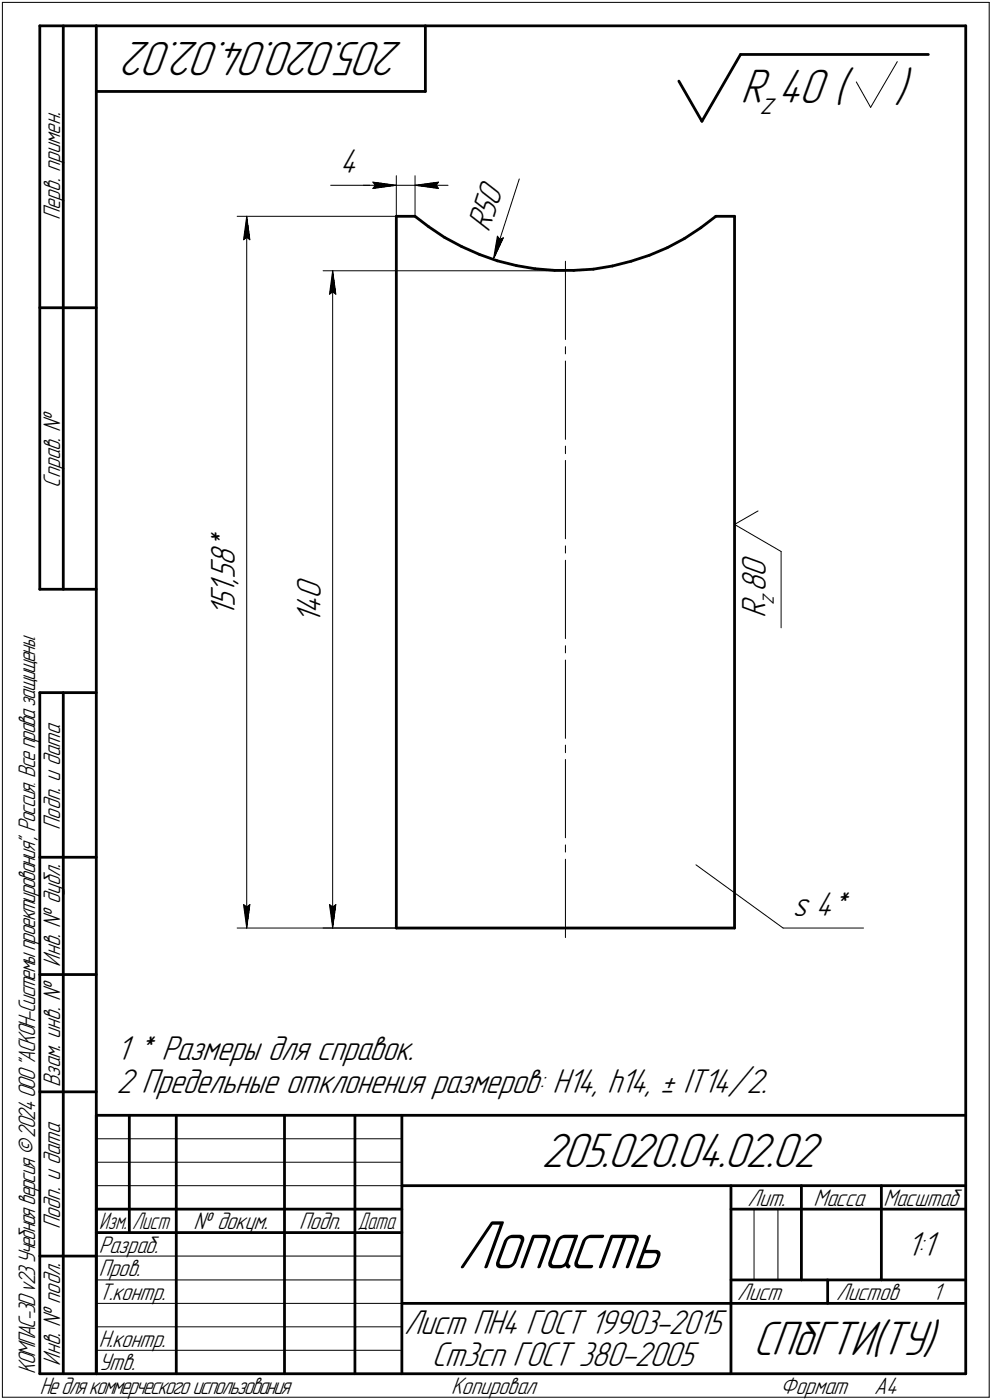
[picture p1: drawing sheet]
<svg xmlns="http://www.w3.org/2000/svg" width="211mm" height="298mm" viewBox="0 0 211 298" stroke-linecap="round" stroke-linejoin="round" font-family="sans-serif">
<g fill="none" stroke="#000" stroke-width=".59">
<path d="M8.5 5.5v120zM8.5 5.5h12zM13.5 5.5v120zM20.5 5.5v287zM20.5 5.5h185zM20.5 19.5h70zM90.5 5.5v14zM144.4 17.3l5 8.5zM157.6 11.6l-8.2 14.2zM157.6 11.6h39.9zM205.5 5.5v287zM84.3 46.1h4z"/>
<path d="M84.3 46.1v151.5zM88.3 46.1l2.9 2.2zM91.2 48.3l3.4 2.2zM94.6 50.5l3.6 2zM98.2 52.5l3.8 1.7zM102 54.2l3.8 1.3zM105.8 55.5l4.1 1.1zM109.9 56.6l4 .6zM113.9 57.2l4.1 .4zM118 57.6h4.1zM122.1 57.6l4.1-.3zM126.2 57.3l4.1-.7z"/>
<path d="M130.3 56.6l4-1zM134.3 55.6l3.9-1.2zM138.2 54.4l3.8-1.7zM142 52.7l3.6-1.9zM145.6 50.8l3.5-2.3zM149.1 48.5l3.2-2.4zM152.3 46.1h4zM156.3 46.1v151.5zM8.5 65.5h12zM8.5 125.5h12zM8.5 147.5v145zM8.5 147.5h12z"/>
<path d="M13.5 147.5v145zM8.5 182.5h12zM84.3 197.6h72zM8.5 207.5h12zM8.5 232.5h12zM20.5 237.5h185zM20.5 237.5v55zM27.5 237.5v25zM37.5 237.5v55zM60.5 237.5v55zM75.5 237.5v55zM85.5 237.5v55z"/>
<path d="M20.5 257.5h65zM85.5 252.5h120zM155.5 252.5v40zM155.5 257.5h15zM170.5 252.5v20zM170.5 257.5h35zM187.5 252.5v20zM8.5 267.5h12zM20.5 262.5h65zM85.5 277.5h70zM155.5 277.5h50zM155.5 272.5h50z"/>
<path d="M176.1 272.5v5zM8.5 292.5h12zM20.5 292.5h185z"/>
</g>
<g fill="none" stroke="#000" stroke-width=".21">
<path d="M.5 .5v297zM.5 .5h210zM182.2 17.4l3.1 5.5zM190.9 13.1l-5.6 9.8zM210.5 .5v297zM70.4 39.5h8.9zM77.3 39.5h7zM79.3 39.5h5zM79.3 38.8l5 .7zM79.3 38.8l.5 .7zM79.8 39.5l-.5 .6zM84.3 37.4v8.7z"/>
<path d="M84.3 39.5h4zM88.3 37.4v8.7zM88.3 39.5l5 .6zM88.3 39.5l5-.7zM88.3 39.5h7zM92.8 39.5l.5 .6zM93.3 38.8l-.5 .7zM110.5 38.1l-5.5 17.1zM50.5 46.1h33.8zM51.8 51.1l.7-.6zM52.5 46.1l.7 5zM52.5 50.5l.7 .6z"/>
<path d="M52.5 46.1l-.7 5zM52.5 46.1v151.5zM68.7 57.7h51.6zM70.8 57.7l.7 5zM70.8 57.7l-.7 5zM70.8 57.7v139.9zM79.3 40.1l5-.6zM105.8 50.3l-.8 4.9zM105.8 50.3l.5 .7zM106.3 51l.8-.4zM107.1 50.6l-2.1 4.6zM120.3 55.6v16.7z"/>
<path d="M70.1 62.7l.7-.6zM70.8 62.1l.7 .6zM120.3 73.8v1.6zM120.3 76.9v16.7zM120.3 95v1.6zM120.3 98v16.7zM120.3 116.2v1.6zM120.3 119.3v16.7zM156.3 111.7l5-2.9zM156.3 111.7l9.9 5.7zM166.2 117.4v16.3zM120.3 137.5v1.5z"/>
<path d="M120.3 140.5v16.7zM120.3 158.7v1.6zM120.3 161.7v16.7zM120.3 179.9v1.5zM50.5 197.6h33.8zM51.8 192.6l.7 5zM51.8 192.6l.7 .5zM52.5 193.1l.7-.5zM53.2 192.6l-.7 5zM68.7 197.6h15.6zM70.1 192.6l.7 5zM70.1 192.6l.7 .5z"/>
<path d="M70.8 193.1l.7-.5zM71.5 192.6l-.7 5zM120.3 183v16.6zM148.1 184.1l18.5 13.5zM166.6 197.6h17.1zM20.5 247.5h65zM20.5 252.5h65zM20.5 242.5h65zM160.4 257.5v15zM165.5 257.5v15zM20.5 267.5h65zM20.5 272.5h65z"/>
<path d="M20.5 277.5h65zM.5 297.5h210zM20.5 282.5h65zM20.5 287.5h65z"/>
</g>
<g fill="#fff" stroke="#fff" stroke-width=".21">
<path d="M24.8 220h63zM24.8 220.1h63zM24.8 220.2h63zM24.8 220.3h63zM24.8 220.4h63zM24.8 220.5h63zM24.8 220.6h63zM24.8 220.6h63zM24.8 220.7h63zM24.8 220.8h63zM24.8 220.9h63zM24.8 221h63zM24.8 221.1h63zM24.8 221.1h63zM24.8 221.2h63zM24.8 221.3h63zM24.8 221.4h63zM24.8 221.5h63zM24.8 221.6h63zM24.8 221.7h63zM24.8 221.7h63zM24.8 221.8h63zM24.8 221.9h63zM24.8 222h63zM24.8 222.1h63zM24.8 222.2h63zM24.8 222.2h63zM24.8 222.3h63zM24.8 222.4h63zM24.8 222.5h63zM24.8 222.6h63zM24.8 222.7h63zM24.8 222.8h63zM24.8 222.8h63zM24.8 222.9h63zM24.8 223h63zM24.8 223.1h63zM24.8 223.2h63zM24.8 223.3h63zM24.8 223.4h63zM24.8 223.4h63zM24.8 223.5h63zM24.8 223.6h63zM24.8 223.7h63zM24.8 223.8h63zM24.8 223.9h63zM24.8 223.9h63zM24.8 224h63zM24.8 224.1h63zM24.8 224.2h63zM24.8 224.3h63zM24.8 224.4h63zM24.8 224.5h63zM24.8 224.5h63zM24.8 224.6h63zM24.8 224.7h63zM24.8 224.8h63zM24.8 224.9h63zM24.8 225h63zM24.8 225h63zM24.8 225.1h63zM24.8 225.2h63zM24.8 225.3h63zM24.8 225.4h63zM24.8 225.5h63zM24.8 225.6h63zM24.8 225.6h63zM24.8 225.7h63zM24.8 225.8h63zM24.8 225.9h63zM24.8 226h63zM24.8 226.1h63zM24.8 226.1h63zM24.8 226.2h63zM24.8 226.3h63zM24.8 226.4h63zM24.8 226.5h63zM24.8 226.6h63zM24.8 226.7h63zM24.8 226.7h63zM24.8 226.8h63zM24.8 226.9h63zM24.8 227h63zM24.8 227.1h63zM24.8 227.2h63z"/>
<path d="M24.8 227.2h138.1zM24.8 227.3h138.1zM24.8 227.4h138.1zM24.8 227.5h138.1zM24.8 227.6h138.1zM24.8 227.7h138.1zM24.8 227.8h138.1zM24.8 227.8h138.1zM24.8 227.9h138.1zM24.8 228h138.1zM24.8 228.1h138.1zM24.8 228.2h138.1zM24.8 228.3h138.1zM24.8 228.3h138.1zM24.8 228.4h138.1zM24.8 228.5h138.1zM24.8 228.6h138.1zM24.8 228.7h138.1zM24.8 228.8h138.1zM24.8 228.9h138.1zM24.8 228.9h138.1zM24.8 229h138.1zM24.8 229.1h138.1zM24.8 229.2h138.1zM24.8 229.3h138.1zM24.8 229.4h138.1zM24.8 229.4h138.1zM24.8 229.5h138.1zM24.8 229.6h138.1zM24.8 229.7h138.1zM24.8 229.8h138.1zM24.8 229.9h138.1zM24.8 230h138.1zM24.8 230h138.1zM24.8 230.1h138.1zM24.8 230.2h138.1zM24.8 230.3h138.1zM24.8 230.4h138.1zM24.8 230.5h138.1zM24.8 230.5h138.1zM24.8 230.6h138.1zM24.8 230.7h138.1zM24.8 230.8h138.1zM24.8 230.9h138.1zM24.8 231h138.1zM24.8 231.1h138.1zM24.8 231.1h138.1zM24.8 231.2h138.1zM24.8 231.3h138.1zM24.8 231.4h138.1zM24.8 231.5h138.1zM24.8 231.6h138.1zM24.8 231.6h138.1zM24.8 231.7h138.1zM24.8 231.8h138.1zM24.8 231.9h138.1zM24.8 232h138.1zM24.8 232.1h138.1zM24.8 232.2h138.1zM24.8 232.2h138.1zM24.8 232.3h138.1zM24.8 232.4h138.1zM24.8 232.5h138.1zM24.8 232.6h138.1zM24.8 232.7h138.1zM24.8 232.7h138.1zM24.8 232.8h138.1zM24.8 232.9h138.1zM24.8 233h138.1zM24.8 233.1h138.1zM24.8 233.2h138.1zM24.8 233.3h138.1zM24.8 233.3h138.1zM24.8 233.4h138.1zM24.8 233.5h138.1zM24.8 233.6h138.1zM24.8 233.7h138.1zM24.8 233.8h138.1zM24.8 233.8h138.1zM24.8 233.9h138.1zM24.8 234h138.1zM24.8 234.1h138.1zM24.8 234.2h138.1zM24.8 234.3h138.1z"/>
<path d="M168.7 189.5h13zM168.7 189.6h13zM168.7 189.7h13zM168.7 189.7h13zM168.7 189.8h13zM168.7 189.9h13zM168.7 190h13zM168.7 190.1h13zM168.7 190.2h13zM168.7 190.2h13zM168.7 190.3h13zM168.7 190.4h13zM168.7 190.5h13zM168.7 190.6h13zM168.7 190.7h13zM168.7 190.8h13zM168.7 190.8h13zM168.7 190.9h13zM168.7 191h13zM168.7 191.1h13zM168.7 191.2h13zM168.7 191.3h13zM168.7 191.3h13zM168.7 191.4h13zM168.7 191.5h13zM168.7 191.6h13zM168.7 191.7h13zM168.7 191.8h13zM168.7 191.9h13zM168.7 191.9h13zM168.7 192h13zM168.7 192.1h13zM168.7 192.2h13zM168.7 192.3h13zM168.7 192.4h13zM168.7 192.4h13zM168.7 192.5h13zM168.7 192.6h13zM168.7 192.7h13zM168.7 192.8h13zM168.7 192.9h13zM168.7 193h13zM168.7 193h13zM168.7 193.1h13zM168.7 193.2h13zM168.7 193.3h13zM168.7 193.4h13zM168.7 193.5h13zM168.7 193.5h13zM168.7 193.6h13zM168.7 193.7h13zM168.7 193.8h13zM168.7 193.9h13zM168.7 194h13zM168.7 194.1h13zM168.7 194.1h13zM168.7 194.2h13zM168.7 194.3h13zM168.7 194.4h13zM168.7 194.5h13zM168.7 194.6h13zM168.7 194.6h13zM168.7 194.7h13zM168.7 194.8h13zM168.7 194.9h13zM168.7 195h13zM168.7 195.1h13zM168.7 195.2h13zM168.7 195.2h13zM168.7 195.3h13zM168.7 195.4h13zM168.7 195.5h13zM168.7 195.6h13zM168.7 195.7h13zM168.7 195.7h13zM168.7 195.8h13zM168.7 195.9h13zM168.7 196h13zM168.7 196.1h13zM168.7 196.2h13zM168.7 196.3h13zM168.7 196.3h13zM168.7 196.4h13zM168.7 196.5h13z"/>
<path d="M62.7 122.5h7.1zM62.7 122.6h7.1zM62.7 122.7h7.1zM62.7 122.8h7.1zM62.7 122.9h7.1zM62.7 122.9h7.1zM62.7 123h7.1zM62.7 123.1h7.1zM62.7 123.2h7.1zM62.7 123.3h7.1zM62.7 123.4h7.1zM62.7 123.4h7.1zM62.7 123.5h7.1zM62.7 123.6h7.1zM62.7 123.7h7.1zM62.7 123.8h7.1zM62.7 123.9h7.1zM62.7 124h7.1zM62.7 124h7.1zM62.7 124.1h7.1zM62.7 124.2h7.1zM62.7 124.3h7.1zM62.7 124.4h7.1zM62.7 124.5h7.1zM62.7 124.5h7.1zM62.7 124.6h7.1zM62.7 124.7h7.1zM62.7 124.8h7.1zM62.7 124.9h7.1zM62.7 125h7.1zM62.7 125.1h7.1zM62.7 125.1h7.1zM62.7 125.2h7.1zM62.7 125.3h7.1zM62.7 125.4h7.1zM62.7 125.5h7.1zM62.7 125.6h7.1zM62.7 125.6h7.1zM62.7 125.7h7.1zM62.7 125.8h7.1zM62.7 125.9h7.1zM62.7 126h7.1zM62.7 126.1h7.1zM62.7 126.2h7.1zM62.7 126.2h7.1zM62.7 126.3h7.1zM62.7 126.4h7.1zM62.7 126.5h7.1zM62.7 126.6h7.1zM62.7 126.7h7.1zM62.7 126.7h7.1zM62.7 126.8h7.1zM62.7 126.9h7.1zM62.7 127h7.1zM62.7 127.1h7.1zM62.7 127.2h7.1zM62.7 127.3h7.1zM62.7 127.3h7.1zM62.7 127.4h7.1zM62.7 127.5h7.1zM62.7 127.6h7.1zM62.7 127.7h7.1zM62.7 127.8h7.1zM62.7 127.8h7.1zM62.7 127.9h7.1zM62.7 128h7.1zM62.7 128.1h7.1zM62.7 128.2h7.1zM62.7 128.3h7.1zM62.7 128.4h7.1zM62.7 128.4h7.1zM62.7 128.5h7.1zM62.7 128.6h7.1zM62.7 128.7h7.1zM62.7 128.8h7.1zM62.7 128.9h7.1zM62.7 128.9h7.1zM62.7 129h7.1zM62.7 129.1h7.1zM62.7 129.2h7.1zM62.7 129.3h7.1zM62.7 129.4h7.1zM62.7 129.5h7.1zM62.7 129.5h7.1zM62.7 129.6h7.1zM62.7 129.7h7.1zM62.7 129.8h7.1zM62.7 129.9h7.1zM62.7 130h7.1zM62.7 130h7.1zM62.7 130.1h7.1zM62.7 130.2h7.1zM62.7 130.3h7.1zM62.7 130.4h7.1zM62.7 130.5h7.1zM62.7 130.6h7.1zM62.7 130.6h7.1zM62.7 130.7h7.1zM62.7 130.8h7.1zM62.7 130.9h7.1zM62.7 131h7.1zM62.7 131.1h7.1zM62.7 131.1h7.1zM62.7 131.2h7.1zM62.7 131.3h7.1zM62.7 131.4h7.1zM62.7 131.5h7.1zM62.7 131.6h7.1zM62.7 131.7h7.1zM62.7 131.7h7.1zM62.7 131.8h7.1zM62.7 131.9h7.1zM62.7 132h7.1zM62.7 132.1h7.1zM62.7 132.2h7.1zM62.7 132.2h7.1zM62.7 132.3h7.1zM62.7 132.4h7.1zM62.7 132.5h7.1zM62.7 132.6h7.1zM62.7 132.7h7.1z"/>
<path d="M69.6 192.1h2.5zM69.7 192.2h2.4zM69.7 192.3h2.4zM69.7 192.4h2.4zM69.7 192.4h2.4zM69.7 192.5h2.4zM69.7 192.6h2.4zM69.7 192.7h2.4zM69.7 192.8h2.3zM69.8 192.9h2.2zM69.8 193h2.2zM69.8 193h2.2zM69.8 193.1h2.2zM69.8 193.2h2.2zM69.8 193.3h2.2zM69.8 193.4h2.1zM69.8 193.5h2.1zM69.8 193.5h2.1zM69.8 193.6h2.1zM69.8 193.7h2.1zM69.8 193.8h2.1zM69.8 193.9h2.1zM69.8 194h2zM69.8 194.1h2zM69.8 194.1h2zM69.8 194.2h2zM69.8 194.3h2zM69.9 194.4h1.9zM69.9 194.5h1.9zM69.9 194.6h1.9zM69.9 194.6h1.8zM69.9 194.7h1.8zM69.9 194.8h1.8zM69.9 194.9h1.8zM69.9 195h1.8zM69.9 195.1h1.8zM70 195.2h1.7zM70 195.2h1.6zM70 195.3h1.6zM70 195.4h1.6zM70 195.5h1.6zM70 195.6h1.6zM70 195.7h1.6zM70 195.7h1.6zM70 195.8h1.5zM70.1 195.9h1.4zM70.1 196h1.4zM70.2 196.1h1.3zM70.2 196.2h1.3zM70.3 196.3h1.1zM70.3 196.3h1.1zM70.3 196.4h1zM70.4 196.5h.9zM70.4 196.6h.9zM70.4 196.7h.8zM70.4 196.8h.8zM70.5 196.8h.6zM70.5 196.9h.6zM70.5 197h.5zM70.6 197.1h.4zM70.6 197.2h.4zM70.7 197.3h.3zM70.7 197.4h.3z"/>
<path d="M70.7 57.9h.3zM70.7 58h.3zM70.6 58.1h.4zM70.6 58.2h.4zM70.5 58.3h.5zM70.5 58.3h.6zM70.5 58.4h.6zM70.4 58.5h.8zM70.4 58.6h.8zM70.4 58.7h.9zM70.4 58.8h.9zM70.3 58.8h1zM70.3 58.9h1.1zM70.3 59h1.1zM70.2 59.1h1.3zM70.2 59.2h1.3zM70.1 59.3h1.4zM70.1 59.4h1.4zM70 59.4h1.5zM70 59.5h1.6zM70 59.6h1.6zM70 59.7h1.6zM70 59.8h1.6zM70 59.9h1.6zM70 59.9h1.6zM70 60h1.6zM70 60.1h1.7zM69.9 60.2h1.8zM69.9 60.3h1.8zM69.9 60.4h1.8zM69.9 60.5h1.8zM69.9 60.5h1.8zM69.9 60.6h1.8zM69.9 60.7h1.9zM69.9 60.8h1.9zM69.9 60.9h1.9zM69.8 61h2zM69.8 61h2zM69.8 61.1h2zM69.8 61.2h2zM69.8 61.3h2zM69.8 61.4h2.1zM69.8 61.5h2.1zM69.8 61.6h2.1zM69.8 61.6h2.1zM69.8 61.7h2.1zM69.8 61.8h2.1zM69.8 61.9h2.1zM69.8 62h2.2zM69.8 62.1h2.2zM69.8 62.1h2.2zM69.8 62.2h2.2zM69.8 62.3h2.2zM69.8 62.4h2.2zM69.7 62.5h2.3zM69.7 62.6h2.4zM69.7 62.7h2.4zM69.7 62.7h2.4zM69.7 62.8h2.4zM69.7 62.9h2.4zM69.7 63h2.4zM69.7 63.1h2.4z"/>
<path d="M44.4 112.4h7.1zM44.4 112.4h7.1zM44.4 112.5h7.1zM44.4 112.6h7.1zM44.4 112.7h7.1zM44.4 112.8h7.1zM44.4 112.9h7.1zM44.4 112.9h7.1zM44.4 113h7.1zM44.4 113.1h7.1zM44.4 113.2h7.1zM44.4 113.3h7.1zM44.4 113.4h7.1zM44.4 113.5h7.1zM44.4 113.5h7.1zM44.4 113.6h7.1zM44.4 113.7h7.1zM44.4 113.8h7.1zM44.4 113.9h7.1zM44.4 114h7.1zM44.4 114h7.1zM44.4 114.1h7.1zM44.4 114.2h7.1zM44.4 114.3h7.1zM44.4 114.4h7.1zM44.4 114.5h7.1zM44.4 114.6h7.1zM44.4 114.6h7.1zM44.4 114.7h7.1zM44.4 114.8h7.1zM44.4 114.9h7.1zM44.4 115h7.1zM44.4 115.1h7.1zM44.4 115.1h7.1zM44.4 115.2h7.1zM44.4 115.3h7.1zM44.4 115.4h7.1zM44.4 115.5h7.1zM44.4 115.6h7.1zM44.4 115.7h7.1zM44.4 115.7h7.1zM44.4 115.8h7.1zM44.4 115.9h7.1zM44.4 116h7.1zM44.4 116.1h7.1zM44.4 116.2h7.1zM44.4 116.2h7.1zM44.4 116.3h7.1zM44.4 116.4h7.1zM44.4 116.5h7.1zM44.4 116.6h7.1zM44.4 116.7h7.1zM44.4 116.8h7.1zM44.4 116.8h7.1zM44.4 116.9h7.1zM44.4 117h7.1zM44.4 117.1h7.1zM44.4 117.2h7.1zM44.4 117.3h7.1zM44.4 117.3h7.1zM44.4 117.4h7.1zM44.4 117.5h7.1zM44.4 117.6h7.1zM44.4 117.7h7.1zM44.4 117.8h7.1zM44.4 117.9h7.1zM44.4 117.9h7.1zM44.4 118h7.1zM44.4 118.1h7.1zM44.4 118.2h7.1zM44.4 118.3h7.1zM44.4 118.4h7.1zM44.4 118.4h7.1zM44.4 118.5h7.1zM44.4 118.6h7.1zM44.4 118.7h7.1zM44.4 118.8h7.1zM44.4 118.9h7.1zM44.4 119h7.1zM44.4 119h7.1zM44.4 119.1h7.1zM44.4 119.2h7.1zM44.4 119.3h7.1zM44.4 119.4h7.1zM44.4 119.5h7.1zM44.4 119.5h7.1zM44.4 119.6h7.1zM44.4 119.7h7.1zM44.4 119.8h7.1zM44.4 119.9h7.1zM44.4 120h7.1zM44.4 120.1h7.1zM44.4 120.1h7.1zM44.4 120.2h7.1zM44.4 120.3h7.1zM44.4 120.4h7.1zM44.4 120.5h7.1zM44.4 120.6h7.1zM44.4 120.6h7.1zM44.4 120.7h7.1zM44.4 120.8h7.1zM44.4 120.9h7.1zM44.4 121h7.1zM44.4 121.1h7.1zM44.4 121.2h7.1zM44.4 121.2h7.1zM44.4 121.3h7.1zM44.4 121.4h7.1zM44.4 121.5h7.1zM44.4 121.6h7.1zM44.4 121.7h7.1zM44.4 121.8h7.1zM44.4 121.8h7.1zM44.4 121.9h7.1zM44.4 122h7.1zM44.4 122.1h7.1zM44.4 122.2h7.1zM44.4 122.3h7.1zM44.4 122.3h7.1zM44.4 122.4h7.1zM44.4 122.5h7.1zM44.4 122.6h7.1zM44.4 122.7h7.1zM44.4 122.8h7.1zM44.4 122.9h7.1zM44.4 122.9h7.1zM44.4 123h7.1zM44.4 123.1h7.1zM44.4 123.2h7.1zM44.4 123.3h7.1zM44.4 123.4h7.1zM44.4 123.4h7.1zM44.4 123.5h7.1zM44.4 123.6h7.1zM44.4 123.7h7.1zM44.4 123.8h7.1zM44.4 123.9h7.1zM44.4 124h7.1zM44.4 124h7.1zM44.4 124.1h7.1zM44.4 124.2h7.1zM44.4 124.3h7.1zM44.4 124.4h7.1zM44.4 124.5h7.1zM44.4 124.5h7.1zM44.4 124.6h7.1zM44.4 124.7h7.1zM44.4 124.8h7.1zM44.4 124.9h7.1zM44.4 125h7.1zM44.4 125.1h7.1zM44.4 125.1h7.1zM44.4 125.2h7.1zM44.4 125.3h7.1zM44.4 125.4h7.1zM44.4 125.5h7.1zM44.4 125.6h7.1zM44.4 125.6h7.1zM44.4 125.7h7.1zM44.4 125.8h7.1zM44.4 125.9h7.1zM44.4 126h7.1zM44.4 126.1h7.1zM44.4 126.2h7.1zM44.4 126.2h7.1zM44.4 126.3h7.1zM44.4 126.4h7.1zM44.4 126.5h7.1zM44.4 126.6h7.1zM44.4 126.7h7.1zM44.4 126.7h7.1zM44.4 126.8h7.1zM44.4 126.9h7.1zM44.4 127h7.1zM44.4 127.1h7.1zM44.4 127.2h7.1zM44.4 127.3h7.1zM44.4 127.3h7.1zM44.4 127.4h7.1zM44.4 127.5h7.1zM44.4 127.6h7.1zM44.4 127.7h7.1zM44.4 127.8h7.1zM44.4 127.8h7.1zM44.4 127.9h7.1zM44.4 128h7.1zM44.4 128.1h7.1zM44.4 128.2h7.1zM44.4 128.3h7.1zM44.4 128.4h7.1zM44.4 128.4h7.1zM44.4 128.5h7.1zM44.4 128.6h7.1zM44.4 128.7h7.1zM44.4 128.8h7.1zM44.4 128.9h7.1zM44.4 128.9h7.1zM44.4 129h7.1zM44.4 129.1h7.1zM44.4 129.2h7.1zM44.4 129.3h7.1zM44.4 129.4h7.1zM44.4 129.5h7.1zM44.4 129.5h7.1zM44.4 129.6h7.1zM44.4 129.7h7.1zM44.4 129.8h7.1zM44.4 129.9h7.1zM44.4 130h7.1zM44.4 130h7.1zM44.4 130.1h7.1zM44.4 130.2h7.1zM44.4 130.3h7.1zM44.4 130.4h7.1zM44.4 130.5h7.1zM44.4 130.6h7.1zM44.4 130.6h7.1zM44.4 130.7h7.1zM44.4 130.8h7.1zM44.4 130.9h7.1zM44.4 131h7.1zM44.4 131.1h7.1zM44.4 131.1h7.1zM44.4 131.2h7.1z"/>
<path d="M52.4 46.3h.3zM52.4 46.4h.3zM52.3 46.5h.4zM52.3 46.6h.4zM52.2 46.7h.5zM52.2 46.7h.6zM52.2 46.8h.6zM52.2 46.9h.7zM52.2 47h.7zM52.1 47.1h.9zM52.1 47.2h.9zM52 47.2h1zM52 47.3h1.1zM52 47.4h1.1zM51.9 47.5h1.3zM51.9 47.6h1.3zM51.8 47.7h1.5zM51.8 47.8h1.5zM51.7 47.8h1.6zM51.7 47.9h1.6zM51.7 48h1.6zM51.7 48.1h1.6zM51.7 48.2h1.6zM51.7 48.3h1.6zM51.7 48.3h1.6zM51.7 48.4h1.6zM51.6 48.5h1.7zM51.6 48.6h1.8zM51.6 48.7h1.8zM51.6 48.8h1.8zM51.6 48.9h1.8zM51.6 48.9h1.8zM51.6 49h1.8zM51.6 49.1h1.8zM51.6 49.2h1.8zM51.6 49.3h1.8zM51.6 49.4h1.9zM51.6 49.4h1.9zM51.6 49.5h1.9zM51.6 49.6h1.9zM51.5 49.7h2zM51.5 49.8h2zM51.5 49.9h2zM51.5 50h2zM51.5 50h2zM51.5 50.1h2.1zM51.5 50.2h2.1zM51.5 50.3h2.1zM51.4 50.4h2.2zM51.4 50.5h2.2zM51.4 50.5h2.2zM51.4 50.6h2.2zM51.4 50.7h2.2zM51.4 50.8h2.2zM51.4 50.9h2.3zM51.3 51h2.4zM51.3 51.1h2.4zM51.3 51.1h2.4zM51.3 51.2h2.4zM51.3 51.3h2.4zM51.3 51.4h2.4zM51.3 51.5h2.4z"/>
<path d="M51.2 192.1h2.5zM51.3 192.2h2.4zM51.3 192.3h2.4zM51.3 192.4h2.4zM51.3 192.4h2.4zM51.3 192.5h2.4zM51.3 192.6h2.4zM51.3 192.7h2.4zM51.4 192.8h2.3zM51.4 192.9h2.2zM51.4 193h2.2zM51.4 193h2.2zM51.4 193.1h2.2zM51.4 193.2h2.2zM51.4 193.3h2.2zM51.5 193.4h2.1zM51.5 193.5h2.1zM51.5 193.5h2.1zM51.5 193.6h2zM51.5 193.7h2zM51.5 193.8h2zM51.5 193.9h2zM51.5 194h2zM51.6 194.1h1.9zM51.6 194.1h1.9zM51.6 194.2h1.9zM51.6 194.3h1.9zM51.6 194.4h1.8zM51.6 194.5h1.8zM51.6 194.6h1.8zM51.6 194.6h1.8zM51.6 194.7h1.8zM51.6 194.8h1.8zM51.6 194.9h1.8zM51.6 195h1.8zM51.6 195.1h1.8zM51.6 195.2h1.7zM51.7 195.2h1.6zM51.7 195.3h1.6zM51.7 195.4h1.6zM51.7 195.5h1.6zM51.7 195.6h1.6zM51.7 195.7h1.6zM51.7 195.7h1.6zM51.7 195.8h1.6zM51.8 195.9h1.5zM51.8 196h1.5zM51.9 196.1h1.3zM51.9 196.2h1.3zM52 196.3h1.1zM52 196.3h1.1zM52 196.4h1zM52.1 196.5h.9zM52.1 196.6h.9zM52.2 196.7h.7zM52.2 196.8h.7zM52.2 196.8h.6zM52.2 196.9h.6zM52.2 197h.5zM52.3 197.1h.4zM52.3 197.2h.4zM52.4 197.3h.3zM52.4 197.4h.3z"/>
<path d="M72.3 31.3h5zM72.3 31.4h5zM72.3 31.5h5zM72.3 31.6h5zM72.3 31.7h5zM72.3 31.7h5zM72.3 31.8h5zM72.3 31.9h5zM72.3 32h5zM72.3 32.1h5zM72.3 32.2h5zM72.3 32.3h5zM72.3 32.3h5zM72.3 32.4h5zM72.3 32.5h5zM72.3 32.6h5zM72.3 32.7h5zM72.3 32.8h5zM72.3 32.9h5zM72.3 32.9h5zM72.3 33h5zM72.3 33.1h5zM72.3 33.2h5zM72.3 33.3h5zM72.3 33.4h5zM72.3 33.4h5zM72.3 33.5h5zM72.3 33.6h5zM72.3 33.7h5zM72.3 33.8h5zM72.3 33.9h5zM72.3 34h5zM72.3 34h5zM72.3 34.1h5zM72.3 34.2h5zM72.3 34.3h5zM72.3 34.4h5zM72.3 34.5h5zM72.3 34.5h5zM72.3 34.6h5zM72.3 34.7h5zM72.3 34.8h5zM72.3 34.9h5zM72.3 35h5zM72.3 35.1h5zM72.3 35.1h5zM72.3 35.2h5zM72.3 35.3h5zM72.3 35.4h5zM72.3 35.5h5zM72.3 35.6h5zM72.3 35.6h5zM72.3 35.7h5zM72.3 35.8h5zM72.3 35.9h5zM72.3 36h5zM72.3 36.1h5zM72.3 36.2h5zM72.3 36.2h5zM72.3 36.3h5zM72.3 36.4h5zM72.3 36.5h5zM72.3 36.6h5zM72.3 36.7h5zM72.3 36.7h5zM72.3 36.8h5zM72.3 36.9h5zM72.3 37h5zM72.3 37.1h5zM72.3 37.2h5zM72.3 37.3h5zM72.3 37.3h5zM72.3 37.4h5zM72.3 37.5h5zM72.3 37.6h5zM72.3 37.7h5zM72.3 37.8h5zM72.3 37.8h5zM72.3 37.9h5zM72.3 38h5zM72.3 38.1h5zM72.3 38.2h5zM72.3 38.3h5zM72.3 38.4h5z"/>
<path d="M78.8 38.4h.8zM78.8 38.4h1.5zM78.8 38.5h2.3zM78.8 38.6h3.1zM78.8 38.7h3.7zM78.8 38.8h4zM78.8 38.9h4.2zM78.8 38.9h4.3zM78.8 39h4.6zM78.8 39.1h4.8zM78.8 39.2h4.9zM78.8 39.3h5.2zM78.8 39.4h5.4zM78.8 39.5h5.5zM78.8 39.5h5.4zM78.8 39.6h5.2zM78.8 39.7h4.9zM78.8 39.8h4.8zM78.8 39.9h4.6zM78.8 40h4.3zM78.8 40h4.2zM78.8 40.1h4zM78.8 40.2h3.7zM78.8 40.3h3.2zM78.8 40.4h2.6zM78.8 40.5h1.9zM78.8 40.6h1.3zM78.8 40.6h.7z"/>
<path d="M93.1 38.4h.7zM92.4 38.4h1.4zM91.6 38.5h2.2zM90.8 38.6h3zM90.1 38.7h3.7zM89.9 38.8h3.9zM89.7 38.9h4.1zM89.5 38.9h4.3zM89.3 39h4.5zM89.2 39.1h4.6zM88.9 39.2h4.9zM88.7 39.3h5.1zM88.6 39.4h5.2zM88.3 39.5h5.5zM88.6 39.5h5.2zM88.7 39.6h5.1zM88.9 39.7h4.9zM89.2 39.8h4.6zM89.3 39.9h4.5zM89.5 40h4.3zM89.7 40h4.1zM89.9 40.1h3.9zM90.1 40.2h3.7zM90.8 40.3h3zM91.4 40.4h2.4zM91.9 40.5h1.9zM92.6 40.6h1.2zM93.2 40.6h.6z"/>
<path d="M105.5 49.7h.3zM105.5 49.8h.6zM105.5 49.9h.9zM105.5 50h1.2zM105.5 50h1.4zM105.4 50.1h1.8zM105.4 50.2h2zM105.4 50.3h2.2zM105.4 50.4h2.4zM105.4 50.5h2.4zM105.3 50.5h2.5zM105.3 50.6h2.4zM105.3 50.7h2.4zM105.3 50.8h2.3zM105.3 50.9h2.3zM105.3 51h2.2zM105.2 51.1h2.3zM105.2 51.1h2.2zM105.2 51.2h2.2zM105.2 51.3h2.2zM105.2 51.4h2.2zM105.2 51.5h2.1zM105.2 51.6h2.1zM105.2 51.6h2zM105.2 51.7h2zM105.2 51.8h1.9zM105.1 51.9h2zM105.1 52h1.9zM105.1 52.1h1.9zM105.1 52.2h1.9zM105.1 52.2h1.8zM105.1 52.3h1.8zM105 52.4h1.8zM105 52.5h1.8zM105 52.6h1.8zM105 52.7h1.8zM105 52.7h1.7zM104.9 52.8h1.8zM104.9 52.9h1.7zM104.9 53h1.7zM104.9 53.1h1.6zM104.9 53.2h1.6zM104.8 53.3h1.6zM104.9 53.3h1.5zM104.9 53.4h1.4zM104.9 53.5h1.4zM104.9 53.6h1.4zM104.9 53.7h1.4zM104.9 53.8h1.3zM104.9 53.8h1.3zM104.9 53.9h1.2zM104.9 54h1.1zM104.9 54.1h1zM104.9 54.2h.9zM105 54.3h.8zM105 54.4h.7zM105 54.4h.7zM105 54.5h.6zM105 54.6h.5zM105 54.7h.4zM105 54.8h.4zM105 54.9h.3zM105 54.9h.2zM105 55h.2z"/>
<path d="M102.1 37.6h.3zM102.1 37.7h.6zM102.1 37.8h.9zM102 37.8h1.2zM102 37.9h1.5zM102 38h1.7zM101.9 38.1h2.1zM101.9 38.2h2.3zM101.9 38.3h2.6zM101.9 38.4h2.8zM101.9 38.4h3.1zM101.9 38.5h3.3zM101.8 38.6h3.7zM101.8 38.7h4zM101.8 38.8h4.3zM101.7 38.9h4.6zM101.7 38.9h4.9zM101.7 39h5.1zM101.6 39.1h5.5zM101.6 39.2h5.8zM101.6 39.3h6zM101.5 39.4h6.4zM101.5 39.5h6.6zM101.5 39.5h6.9zM101.4 39.6h7.2zM101.4 39.7h7.5zM101.4 39.8h7.5zM101.3 39.9h7.6zM101.3 40h7.6zM101.3 40h7.5zM101.3 40.1h7.5zM101.3 40.2h7.5zM101.3 40.3h7.4zM101.2 40.4h7.5zM101.2 40.5h7.5zM101.2 40.6h7.4zM101.1 40.6h7.5zM101.1 40.7h7.5zM101.1 40.8h7.4zM101 40.9h7.5zM101 41h7.5zM101 41.1h7.5zM101 41.1h7.5zM100.9 41.2h7.6zM100.9 41.3h7.5zM100.9 41.4h7.5zM100.8 41.5h7.6zM100.8 41.6h7.6zM100.8 41.7h7.5zM100.8 41.7h7.5zM100.8 41.8h7.5zM100.8 41.9h7.4zM100.7 42h7.5zM100.7 42.1h7.5zM100.7 42.2h7.4zM100.6 42.2h7.5zM100.6 42.3h7.5zM100.6 42.4h7.4zM100.5 42.5h7.5zM100.5 42.6h7.5zM100.5 42.7h7.4zM100.4 42.8h7.5zM100.4 42.8h7.5zM100.4 42.9h7.5zM100.3 43h7.6zM100.3 43.1h7.6zM100.3 43.2h7.5zM100.2 43.3h7.6zM100.2 43.3h7.6zM100.2 43.4h7.6zM100.2 43.5h7.5zM100.2 43.6h7.5zM100.2 43.7h7.5zM100.1 43.8h7.5zM100.1 43.9h7.5zM100.1 43.9h7.5zM100 44h7.5zM100 44.1h7.5zM100 44.2h7.5zM99.9 44.3h7.5zM99.9 44.4h7.5zM99.9 44.4h7.5zM99.9 44.5h7.5zM99.8 44.6h7.6zM99.8 44.7h7.6zM99.8 44.8h7.5zM99.7 44.9h7.6zM99.7 45h7.6zM99.7 45h7.6zM99.7 45.1h7.5zM99.7 45.2h7.5zM99.7 45.3h7.5zM99.6 45.4h7.5zM99.6 45.5h7.5zM99.6 45.6h7.5zM99.5 45.6h7.5zM99.5 45.7h7.5zM99.5 45.8h7.5zM99.4 45.9h7.5zM99.4 46h7.5zM99.4 46.1h7.5zM99.3 46.1h7.5zM99.3 46.2h7.5zM99.3 46.3h7.5zM99.2 46.4h7.6zM99.2 46.5h7.6zM99.2 46.6h7.6zM99.1 46.7h7.6zM99.1 46.7h7.6zM99.1 46.8h7.6zM99.1 46.9h7.6zM99.1 47h7.5zM99.1 47.1h7.5zM99 47.2h7.6zM99 47.2h7.5zM99 47.3h7.5zM98.9 47.4h7.6zM98.9 47.5h7.5zM98.9 47.6h7.5zM98.8 47.7h7.6zM98.8 47.8h7.5zM98.8 47.8h7.5zM98.7 47.9h7.6zM99.1 48h7.2zM99.3 48.1h7zM99.6 48.2h6.7zM99.8 48.3h6.4zM100.1 48.3h6.1zM100.3 48.4h5.9zM100.6 48.5h5.6zM100.8 48.6h5.3zM101.2 48.7h4.9zM101.4 48.8h4.7zM101.7 48.9h4.3zM101.9 48.9h4.1zM102.2 49h3.8zM102.4 49.1h3.5zM102.7 49.2h3.2zM103 49.3h2.9zM103.2 49.4h2.6zM103.5 49.4h2.3zM103.8 49.5h2zM104.1 49.6h1.6zM104.3 49.7h1.4zM104.6 49.8h1.1zM104.8 49.9h.9zM105.1 50h.6zM105.3 50h.4z"/>
<path d="M161.5 108.1h.3zM161.4 108.2h.4zM161.3 108.3h.5zM161.1 108.4h.7zM161 108.5h.8zM160.9 108.5h.9zM160.7 108.6h1.1zM160.5 108.7h1.3zM160.4 108.8h1.4zM160.3 108.9h1.5zM160.1 109h1.7zM159.9 109.1h1.9zM159.9 109.1h1.9zM159.7 109.2h2.1zM159.5 109.3h2.3zM159.4 109.4h2.4zM159.3 109.5h2.5zM159.1 109.6h2.7zM159 109.6h2.8zM158.8 109.7h3zM158.7 109.8h3.1zM158.5 109.9h3.3zM158.4 110h3.4zM158.2 110.1h3.6zM158.1 110.2h3.7zM158 110.2h3.8zM157.8 110.3h4zM157.6 110.4h4.2zM157.6 110.5h4.2zM157.4 110.6h4.4zM157.2 110.7h4.6zM157.1 110.7h4.7zM157.1 110.8h4.7zM157.1 110.9h4.7zM157.1 111h4.7zM157.1 111.1h4.7zM157.1 111.2h4.7zM157.1 111.3h4.7zM157.1 111.3h4.7zM157.1 111.4h4.7zM157.1 111.5h4.7zM157.1 111.6h4.7zM157.1 111.7h4.7zM157.1 111.8h4.7zM157.1 111.8h4.7zM157.1 111.9h4.7zM157.1 112h4.7zM157.1 112.1h4.7zM157.1 112.2h4.7zM157.1 112.3h4.7zM157.1 112.4h4.7zM157.1 112.4h4.7zM157.1 112.5h4.7zM157.1 112.6h4.7zM157.1 112.7h4.7zM157.1 112.8h4.7zM157.1 112.9h4.7zM157.1 112.9h4.7zM157.1 113h4.7zM157.1 113.1h4.7zM157.1 113.2h4.7zM157.1 113.3h4.7zM157.1 113.4h4.7zM157.1 113.5h4.7zM157.1 113.5h4.7zM157.1 113.6h4.7zM157.1 113.7h4.7zM157.1 113.8h4.7zM157.1 113.9h4.7zM157.1 114h4.7zM157.1 114h4.7zM157.1 114.1h4.7zM157.1 114.2h4.7zM157.1 114.3h4.7zM157.1 114.4h4.9zM157.1 114.5h5zM157.1 114.6h5.2zM157.1 114.6h5.4zM157.1 114.7h5.5zM157.1 114.8h5.6zM157.1 114.9h5.8zM157.1 115h6zM157.1 115.1h6.1zM157.1 115.1h6.2zM157.1 115.2h6.4zM157.1 115.3h6.6zM157.1 115.4h6.6zM157.1 115.5h6.8zM157.1 115.6h7zM157.1 115.7h7.2zM157.1 115.7h7.2zM157.1 115.8h7.4zM157.1 115.9h7.6zM157.1 116h7.7zM157.1 116.1h7.8zM157.1 116.2h8zM157.1 116.2h8.2zM157.1 116.3h8.3zM157.1 116.4h8.4zM157.1 116.5h8.6zM157.1 116.6h8.8zM157.1 116.7h8.9zM157.1 116.8h9zM157.1 116.8h9.2zM157.1 116.9h9.4zM157.1 117h9.5zM157.1 117.1h9.6zM157.1 117.2h9.6zM157.1 117.3h9.6zM157.1 117.3h9.6zM157.1 117.4h9.6zM157.1 117.5h9.6zM157.1 117.6h9.6zM157.1 117.7h9.6zM157.1 117.8h9.6zM157.1 117.9h9.6zM157.1 117.9h9.6zM157.1 118h9.6zM157.1 118.1h9.6zM157.1 118.2h9.6zM157.1 118.3h9.6zM157.1 118.4h9.6zM157.1 118.4h9.6zM157.1 118.5h9.6zM157.1 118.6h9.6zM157.1 118.7h9.6zM157.1 118.8h9.6zM157.1 118.9h9.6zM157.1 119h9.6zM157.1 119h9.6zM157.1 119.1h9.6zM157.1 119.2h9.6zM157.1 119.3h9.6zM157.1 119.4h9.6zM157.1 119.5h9.6zM157.1 119.5h9.6zM157.1 119.6h9.6zM157.1 119.7h9.6zM157.1 119.8h9.6zM157.1 119.9h9.6zM157.1 120h9.6zM157.1 120.1h9.6zM157.1 120.1h9.6zM157.1 120.2h9.6zM157.1 120.3h9.6zM157.1 120.4h9.6zM157.1 120.5h9.6zM157.1 120.6h9.6zM157.1 120.6h9.6zM157.1 120.7h9.6zM157.1 120.8h9.6zM157.1 120.9h9.6zM157.1 121h9.6zM157.1 121.1h9.6zM157.1 121.2h9.6zM157.1 121.2h9.6zM157.1 121.3h9.6zM157.1 121.4h9.6zM157.1 121.5h9.6zM157.1 121.6h9.6zM157.1 121.7h9.6zM157.1 121.8h9.6zM157.1 121.8h9.6zM157.1 121.9h9.6zM157.1 122h9.6zM157.1 122.1h9.6zM157.1 122.2h9.6zM157.1 122.3h9.6zM157.1 122.3h9.6zM157.1 122.4h9.6zM157.1 122.5h9.6zM157.1 122.6h9.6zM157.1 122.7h9.6zM157.1 122.8h9.6zM157.1 122.9h9.6zM157.1 122.9h9.6zM157.1 123h9.6zM157.1 123.1h9.6zM157.1 123.2h9.6zM157.1 123.3h9.6zM157.1 123.4h9.6zM157.1 123.4h9.6zM157.1 123.5h9.6zM157.1 123.6h9.6zM157.1 123.7h9.6zM157.1 123.8h9.6zM157.1 123.9h9.6zM157.1 124h9.6zM157.1 124h9.6zM157.1 124.1h9.6zM157.1 124.2h9.6zM157.1 124.3h9.6zM157.1 124.4h9.6zM157.1 124.5h9.6zM157.1 124.5h9.6zM157.1 124.6h9.6zM157.1 124.7h9.6zM157.1 124.8h9.6zM157.1 124.9h9.6zM157.1 125h9.6zM157.1 125.1h9.6zM157.1 125.1h9.6zM157.1 125.2h9.6zM157.1 125.3h9.6zM157.1 125.4h9.6zM157.1 125.5h9.6zM157.1 125.6h9.6zM157.1 125.6h9.6zM157.1 125.7h9.6zM157.1 125.8h9.6zM157.1 125.9h9.6zM157.1 126h9.6zM157.1 126.1h9.6zM157.1 126.2h9.6zM157.1 126.2h9.6zM157.1 126.3h9.6zM157.1 126.4h9.6zM157.1 126.5h9.6zM157.1 126.6h9.6zM157.1 126.7h9.6zM157.1 126.7h9.6zM157.1 126.8h9.6zM157.1 126.9h9.6zM157.1 127h9.6zM157.1 127.1h9.6zM157.1 127.2h9.6zM157.1 127.3h9.6zM157.1 127.3h9.6zM157.1 127.4h9.6zM157.1 127.5h9.6zM157.1 127.6h9.6zM157.1 127.7h9.6zM157.1 127.8h9.6zM157.1 127.8h9.6zM157.1 127.9h9.6zM157.1 128h9.6zM157.1 128.1h9.6zM157.1 128.2h9.6zM157.1 128.3h9.6zM157.1 128.4h9.6zM157.1 128.4h9.6zM157.1 128.5h9.6zM157.1 128.6h9.6zM157.1 128.7h9.6zM157.1 128.8h9.6zM157.1 128.9h9.6zM157.1 128.9h9.6zM157.1 129h9.6zM157.1 129.1h9.6zM157.1 129.2h9.6zM157.1 129.3h9.6zM157.1 129.4h9.6zM157.1 129.5h9.6zM157.1 129.5h9.6zM157.1 129.6h9.6zM157.1 129.7h9.6zM157.1 129.8h9.6zM157.1 129.9h9.6zM157.1 130h9.6zM157.1 130h9.6zM157.1 130.1h9.6zM157.1 130.2h9.6zM157.1 130.3h9.6zM157.1 130.4h9.6zM157.1 130.5h9.6zM157.1 130.6h9.6zM157.1 130.6h9.6zM157.1 130.7h9.6zM157.1 130.8h9.6zM157.1 130.9h9.6zM157.1 131h9.6zM157.1 131.1h9.6zM157.1 131.1h9.6zM157.1 131.2h9.6zM157.1 131.3h9.6zM157.1 131.4h9.6zM157.1 131.5h9.6zM157.1 131.6h9.6zM157.1 131.7h9.6zM157.1 131.7h9.6zM157.1 131.8h9.6zM157.1 131.9h9.6zM157.1 132h9.6zM157.1 132.1h9.6zM157.1 132.2h9.6zM157.1 132.2h9.6zM157.1 132.3h9.6zM157.1 132.4h9.6zM157.1 132.5h9.6zM157.1 132.6h9.6zM157.1 132.7h9.6zM157.1 132.8h9.6zM157.1 132.8h9.6zM157.1 132.9h9.6zM157.1 133h9.6zM157.1 133.1h9.6zM157.1 133.2h9.6zM157.1 133.3h9.6zM157.1 133.3h9.6zM157.1 133.4h9.6zM157.1 133.5h9.6zM157.1 133.6h9.6zM157.1 133.7h9.6zM157.1 133.8h9.6zM157.1 133.9h9.6zM157.1 133.9h9.6zM157.1 134h9.6zM157.1 134.1h9.6z"/>
</g>
<g fill="#000" stroke="#000" stroke-width=".21">
<path d="M79.4 38.9h.6zM79.5 38.9h1.1zM79.6 39h1.7zM79.6 39.1h2.3zM79.7 39.2h2.8zM79.8 39.3h3.3zM79.8 39.4h3.9z"/>
<path d="M79.8 39.5h4.5zM79.8 39.5h3.9zM79.8 39.6h3.3zM79.7 39.7h2.8zM79.6 39.8h2.3zM79.6 39.9h1.7zM79.5 40h1.1zM79.4 40h.6z"/>
<path d="M88.3 39.5h4.5zM89 39.5h3.9zM89.6 39.6h3.4zM90.3 39.7h2.7zM90.8 39.8h2.2zM91.4 39.9h1.7zM92.1 40h1.1zM92.7 40h.6z"/>
<path d="M92.7 38.9h.6zM92.1 38.9h1.1zM91.4 39h1.7zM90.8 39.1h2.2zM90.3 39.2h2.7zM89.6 39.3h3.4zM89 39.4h3.9z"/>
<path d="M52.3 47.3h.2zM52.3 47.4h.2zM52.3 47.5h.2zM52.3 47.6h.2zM52.3 47.7h.2zM52.3 47.8h.2zM52.3 47.8h.2zM52.3 47.9h.2zM52.2 48h.3zM52.2 48.1h.3zM52.2 48.2h.3zM52.2 48.3h.3zM52.2 48.3h.3zM52.2 48.4h.3zM52.2 48.5h.3zM52.2 48.6h.3zM52.2 48.7h.3zM52.2 48.8h.3zM52.2 48.9h.3zM52.2 48.9h.3zM52.2 49h.3zM52.2 49.1h.3zM52.1 49.2h.4zM52.1 49.3h.4zM52.1 49.4h.4zM52.1 49.4h.4zM52.1 49.5h.4zM52.1 49.6h.4zM52.1 49.7h.4zM52.1 49.8h.4zM52 49.9h.5zM52 50h.5zM52 50h.5zM52 50.1h.5zM52 50.2h.5zM52 50.3h.5zM52 50.4h.5zM51.9 50.5h.6zM51.9 50.5h.6zM51.9 50.6h.5zM51.9 50.7h.4zM51.9 50.8h.3zM51.9 50.9h.2z"/>
<path d="M52.5 46.7h.2zM52.5 46.8h.2zM52.5 46.9h.2zM52.5 47h.2zM52.5 47.1h.2zM52.5 47.2h.2zM52.5 47.2h.2zM52.5 47.3h.2zM52.5 47.4h.2zM52.5 47.5h.2zM52.5 47.6h.2zM52.5 47.7h.2zM52.5 47.8h.2zM52.5 47.8h.2zM52.5 47.9h.2zM52.5 48h.3zM52.5 48.1h.3zM52.5 48.2h.3zM52.5 48.3h.3zM52.5 48.3h.3zM52.5 48.4h.3zM52.5 48.5h.3zM52.5 48.6h.4zM52.5 48.7h.4zM52.5 48.8h.4zM52.5 48.9h.4zM52.5 48.9h.4zM52.5 49h.4zM52.5 49.1h.4zM52.5 49.2h.5zM52.5 49.3h.5zM52.5 49.4h.5zM52.5 49.4h.5zM52.5 49.5h.5zM52.5 49.6h.5zM52.5 49.7h.5zM52.5 49.8h.5zM52.5 49.9h.6zM52.5 50h.6zM52.5 50h.6zM52.5 50.1h.6zM52.5 50.2h.6zM52.5 50.3h.6zM52.5 50.4h.6zM52.5 50.5h.7zM52.5 50.5h.7zM52.7 50.6h.5zM52.7 50.7h.5zM52.8 50.8h.4zM53 50.9h.2z"/>
<path d="M70.6 58.9h.2zM70.6 59h.2zM70.6 59.1h.2zM70.6 59.2h.2zM70.6 59.3h.2zM70.6 59.4h.2zM70.6 59.4h.2zM70.6 59.5h.2zM70.5 59.6h.3zM70.5 59.7h.3zM70.5 59.8h.3zM70.5 59.9h.3zM70.5 59.9h.3zM70.5 60h.3zM70.5 60.1h.3zM70.4 60.2h.4zM70.4 60.3h.4zM70.4 60.4h.4zM70.4 60.5h.4zM70.4 60.5h.4zM70.4 60.6h.4zM70.4 60.7h.4zM70.4 60.8h.4zM70.4 60.9h.4zM70.4 61h.4zM70.4 61h.4zM70.4 61.1h.4zM70.4 61.2h.4zM70.4 61.3h.4zM70.4 61.4h.4zM70.3 61.5h.5zM70.3 61.6h.5zM70.3 61.6h.5zM70.3 61.7h.5zM70.3 61.8h.5zM70.3 61.9h.5zM70.3 62h.5zM70.2 62.1h.6zM70.2 62.1h.6zM70.2 62.2h.5zM70.2 62.3h.4zM70.2 62.4h.2zM70.2 62.5h.2z"/>
<path d="M70.8 58.3h.2zM70.8 58.4h.2zM70.8 58.5h.2zM70.8 58.6h.2zM70.8 58.7h.2zM70.8 58.8h.2zM70.8 58.8h.2zM70.8 58.9h.2zM70.8 59h.2zM70.8 59.1h.2zM70.8 59.2h.2zM70.8 59.3h.2zM70.8 59.4h.2zM70.8 59.4h.2zM70.8 59.5h.2zM70.8 59.6h.3zM70.8 59.7h.3zM70.8 59.8h.3zM70.8 59.9h.3zM70.8 59.9h.3zM70.8 60h.3zM70.8 60.1h.3zM70.8 60.2h.4zM70.8 60.3h.4zM70.8 60.4h.4zM70.8 60.5h.4zM70.8 60.5h.4zM70.8 60.6h.4zM70.8 60.7h.4zM70.8 60.8h.5zM70.8 60.9h.5zM70.8 61h.5zM70.8 61h.5zM70.8 61.1h.5zM70.8 61.2h.5zM70.8 61.3h.5zM70.8 61.4h.5zM70.8 61.5h.6zM70.8 61.6h.6zM70.8 61.6h.6zM70.8 61.7h.6zM70.8 61.8h.6zM70.8 61.9h.6zM70.8 62h.6zM70.8 62.1h.7zM70.8 62.1h.7zM71 62.2h.5zM71 62.3h.5zM71.1 62.4h.4zM71.3 62.5h.2z"/>
<path d="M105.8 50.5h.2zM105.8 50.5h.3zM105.8 50.6h.3zM105.8 50.7h.4zM105.7 50.8h.6zM105.7 50.9h.6zM105.7 51h.6zM105.7 51.1h.6zM105.7 51.1h.6zM105.7 51.2h.6zM105.7 51.3h.6zM105.7 51.4h.6zM105.7 51.5h.6zM105.7 51.6h.5zM105.7 51.6h.5zM105.7 51.7h.5zM105.6 51.8h.5zM105.6 51.9h.5zM105.6 52h.5zM105.6 52.1h.4zM105.6 52.2h.4zM105.6 52.2h.4zM105.5 52.3h.4zM105.5 52.4h.4zM105.5 52.5h.4zM105.5 52.6h.3zM105.5 52.7h.3zM105.4 52.7h.4zM105.4 52.8h.3zM105.4 52.9h.3zM105.4 53h.3zM105.4 53.1h.3zM105.4 53.2h.3zM105.3 53.3h.4zM105.3 53.3h.4zM105.3 53.4h.3zM105.3 53.5h.3zM105.3 53.6h.3zM105.3 53.7h.2zM105.2 53.8h.3zM105.2 53.8h.3zM105.2 53.9h.2zM105.2 54h.2zM105.2 54.1h.2zM105.2 54.3h.1zM105.2 54.4h.1z"/>
<path d="M106.9 50.7h.2zM106.8 50.8h.3zM106.6 50.9h.4zM106.3 51h.7zM106.3 51.1h.6zM106.3 51.1h.6zM106.3 51.2h.5zM106.3 51.3h.5zM106.3 51.4h.5zM106.3 51.5h.5zM106.2 51.6h.5zM106.2 51.6h.5zM106.2 51.7h.4zM106.1 51.8h.5zM106.1 51.9h.5zM106.1 52h.4zM106 52.1h.5zM106 52.2h.4zM106 52.2h.4zM105.9 52.3h.4zM105.9 52.4h.4zM105.9 52.5h.4zM105.8 52.6h.5zM105.8 52.7h.4zM105.8 52.7h.4zM105.7 52.8h.4zM105.7 52.9h.4zM105.7 53h.4zM105.7 53.1h.3zM105.7 53.2h.3zM105.7 53.3h.2zM105.7 53.3h.2zM105.6 53.4h.2zM105.6 53.5h.2zM105.6 53.6h.1zM105.5 53.7h.2zM105.5 53.8h.2zM105.5 53.8h.2zM105.4 53.9h.2zM105.4 54h.2zM105.4 54.1h.2zM105.3 54.2h.2zM105.3 54.3h.2zM105.2 54.4h.2z"/>
<path d="M51.9 192.8h.2zM51.9 192.9h.3zM51.9 193h.4zM51.9 193h.5zM51.9 193.1h.6zM51.9 193.2h.6zM52 193.3h.5zM52 193.4h.5zM52 193.5h.5zM52 193.5h.5zM52 193.6h.5zM52 193.7h.5zM52 193.8h.5zM52.1 193.9h.4zM52.1 194h.4zM52.1 194.1h.4zM52.1 194.1h.4zM52.1 194.2h.4zM52.1 194.3h.4zM52.1 194.4h.4zM52.1 194.5h.4zM52.2 194.6h.3zM52.2 194.6h.3zM52.2 194.7h.3zM52.2 194.8h.3zM52.2 194.9h.3zM52.2 195h.3zM52.2 195.1h.3zM52.2 195.2h.3zM52.2 195.2h.3zM52.2 195.3h.3zM52.2 195.4h.3zM52.2 195.5h.3zM52.2 195.6h.3zM52.2 195.7h.3zM52.3 195.7h.2zM52.3 195.8h.2zM52.3 195.9h.2zM52.3 196h.2zM52.3 196.1h.2zM52.3 196.2h.2zM52.3 196.3h.2zM52.3 196.3h.2z"/>
<path d="M53 192.8h.2zM52.8 192.9h.4zM52.7 193h.5zM52.7 193h.5zM52.5 193.1h.7zM52.5 193.2h.7zM52.5 193.3h.6zM52.5 193.4h.6zM52.5 193.5h.6zM52.5 193.5h.6zM52.5 193.6h.6zM52.5 193.7h.6zM52.5 193.8h.6zM52.5 193.9h.5zM52.5 194h.5zM52.5 194.1h.5zM52.5 194.1h.5zM52.5 194.2h.5zM52.5 194.3h.5zM52.5 194.4h.5zM52.5 194.5h.5zM52.5 194.6h.4zM52.5 194.6h.4zM52.5 194.7h.4zM52.5 194.8h.4zM52.5 194.9h.4zM52.5 195h.4zM52.5 195.1h.4zM52.5 195.2h.3zM52.5 195.2h.3zM52.5 195.3h.3zM52.5 195.4h.3zM52.5 195.5h.3zM52.5 195.6h.3zM52.5 195.7h.3zM52.5 195.7h.2zM52.5 195.8h.2zM52.5 195.9h.2zM52.5 196h.2zM52.5 196.1h.2zM52.5 196.2h.2zM52.5 196.3h.2zM52.5 196.3h.2zM52.5 196.4h.2zM52.5 196.5h.2zM52.5 196.6h.2zM52.5 196.7h.2zM52.5 196.8h.2zM52.5 196.8h.2zM52.5 196.9h.2z"/>
<path d="M70.2 192.8h.2zM70.2 192.9h.2zM70.2 193h.4zM70.2 193h.5zM70.2 193.1h.6zM70.2 193.2h.6zM70.3 193.3h.5zM70.3 193.4h.5zM70.3 193.5h.5zM70.3 193.5h.5zM70.3 193.6h.5zM70.3 193.7h.5zM70.3 193.8h.5zM70.4 193.9h.4zM70.4 194h.4zM70.4 194.1h.4zM70.4 194.1h.4zM70.4 194.2h.4zM70.4 194.3h.4zM70.4 194.4h.4zM70.4 194.5h.4zM70.4 194.6h.4zM70.4 194.6h.4zM70.4 194.7h.4zM70.4 194.8h.4zM70.4 194.9h.4zM70.4 195h.4zM70.4 195.1h.4zM70.5 195.2h.3zM70.5 195.2h.3zM70.5 195.3h.3zM70.5 195.4h.3zM70.5 195.5h.3zM70.5 195.6h.3zM70.5 195.7h.3zM70.6 195.7h.2zM70.6 195.8h.2zM70.6 195.9h.2zM70.6 196h.2zM70.6 196.1h.2zM70.6 196.2h.2zM70.6 196.3h.2zM70.6 196.3h.2z"/>
<path d="M71.3 192.8h.2zM71.1 192.9h.4zM71 193h.5zM71 193h.5zM70.8 193.1h.7zM70.8 193.2h.7zM70.8 193.3h.6zM70.8 193.4h.6zM70.8 193.5h.6zM70.8 193.5h.6zM70.8 193.6h.6zM70.8 193.7h.6zM70.8 193.8h.6zM70.8 193.9h.5zM70.8 194h.5zM70.8 194.1h.5zM70.8 194.1h.5zM70.8 194.2h.5zM70.8 194.3h.5zM70.8 194.4h.5zM70.8 194.5h.5zM70.8 194.6h.4zM70.8 194.6h.4zM70.8 194.7h.4zM70.8 194.8h.4zM70.8 194.9h.4zM70.8 195h.4zM70.8 195.1h.4zM70.8 195.2h.3zM70.8 195.2h.3zM70.8 195.3h.3zM70.8 195.4h.3zM70.8 195.5h.3zM70.8 195.6h.3zM70.8 195.7h.3zM70.8 195.7h.2zM70.8 195.8h.2zM70.8 195.9h.2zM70.8 196h.2zM70.8 196.1h.2zM70.8 196.2h.2zM70.8 196.3h.2zM70.8 196.3h.2zM70.8 196.4h.2zM70.8 196.5h.2zM70.8 196.6h.2zM70.8 196.7h.2zM70.8 196.8h.2zM70.8 196.8h.2zM70.8 196.9h.2z"/>
</g>
<text font-size="15.6" x="97.2" y="270.1">Лопасть</text>
<g font-size="10.9">
<text x="85.8" y="9" transform="rotate(-180 85.8 9)">205.020.04.02.02</text>
<text x="157.6" y="21.9">R 40 (</text>
<text x="190.3" y="21.9">)</text>
<text x="115.2" y="248.5">205.020.04.02.02</text>
<text x="160.2" y="288.5">СПбГТИ(ТУ)</text>
</g>
<g font-size="7.8">
<text x="72.3" y="36.9">4</text>
<text x="104.1" y="49.7" transform="rotate(-72 104.1 49.7)">R50</text>
<text x="50" y="117.3" transform="rotate(-90 50 117.3)">*</text>
<text x="50" y="124.3" transform="rotate(-90 50 124.3)">,</text>
<text x="50" y="123.3" transform="rotate(-90 50 123.3)">5</text>
<text x="50" y="120.5" transform="rotate(-90 50 120.5)">8</text>
<text x="162.9" y="126" transform="rotate(-90 162.9 126)">8</text>
<text x="162.9" y="122.8" transform="rotate(-90 162.9 122.8)">0</text>
<text x="50" y="131.4" transform="rotate(-90 50 131.4)">1</text>
<text x="50" y="129.2" transform="rotate(-90 50 129.2)">5</text>
<text x="50" y="126.5" transform="rotate(-90 50 126.5)">1</text>
<text x="68.3" y="130.7" transform="rotate(-90 68.3 130.7)">4</text>
<text x="68.3" y="127.5" transform="rotate(-90 68.3 127.5)">0</text>
<text x="162.9" y="131.7" transform="rotate(-90 162.9 131.7)">R</text>
<text x="68.3" y="132.8" transform="rotate(-90 68.3 132.8)">1</text>
<text x="168.7" y="195.1">s 4*</text>
<text x="24.8" y="225.7">1 * Размеры для справок.</text>
<text x="24.8" y="232.8">2 Предельные отклонения размеров: Н14, h14, ± IT14/2.</text>
<text x="192.9" y="267.5">1:1</text>
<text x="86" y="284.1">Лист ПН4 ГОСТ 19903-2015</text>
<text x="91.9" y="291">Ст3сп ГОСТ 380-2005</text>
</g>
<text font-size="7.3" x="161.6" y="24.4">z</text>
<g font-size="5.4">
<text x="12.8" y="46.9" transform="rotate(-90 12.8 46.9)">Перв. примен.</text>
<text x="12.8" y="103.8" transform="rotate(-90 12.8 103.8)">Справ. !</text>
<text x="12.8" y="176.7" transform="rotate(-90 12.8 176.7)">Подп. и дата</text>
<text x="12.8" y="205.8" transform="rotate(-90 12.8 205.8)">Инв. ! дубл.</text>
<text x="12.8" y="231.6" transform="rotate(-90 12.8 231.6)">Взам. инв. !</text>
<text x="159.1" y="256.8">Лит.</text>
<text x="173.1" y="256.8">Масса</text>
<text x="188" y="256.8">Масштаб</text>
<text x="12.8" y="261.7" transform="rotate(-90 12.8 261.7)">Подп. и дата</text>
<text x="41.2" y="261.8">! докум.</text>
<text x="63.6" y="261.8">Подп.</text>
<text x="21" y="266.8">Разраб.</text>
<text x="21" y="271.8">Пров.</text>
<text x="21" y="276.8">Т.контр.</text>
<text x="156.9" y="276.8">Лист</text>
<text x="177.9" y="276.8">Листов</text>
<text x="198.4" y="276.8">1</text>
<text x="21" y="286.8">Н.контр.</text>
<text x="7.5" y="292.5" transform="rotate(-90 7.5 292.5)">КОМПАС-3Dv23Учебнаяверсия©2024ООО&quot;АСКОН-Системыпроектирования&quot;, Россия. Всеправазащищены.</text>
<text x="12.8" y="290.8" transform="rotate(-90 12.8 290.8)">Инв. ! подл.</text>
<text x="21" y="291.8">Утв.</text>
<text x="8.5" y="296.7">Недлякоммерческогоиспользования</text>
<text x="96" y="296.8">Копировал</text>
<text x="166" y="296.8">Формат</text>
<text x="186" y="296.8">A4</text>
</g>
<g font-size="5.3">
<text x="21.1" y="261.8">Изм.</text>
<text x="28.1" y="261.8">Лист</text>
<text x="76.1" y="261.8">Дата</text>
</g>
<text font-size="5.1" x="164.7" y="128.8" transform="rotate(-90 164.7 128.8)">z</text>
</svg>
